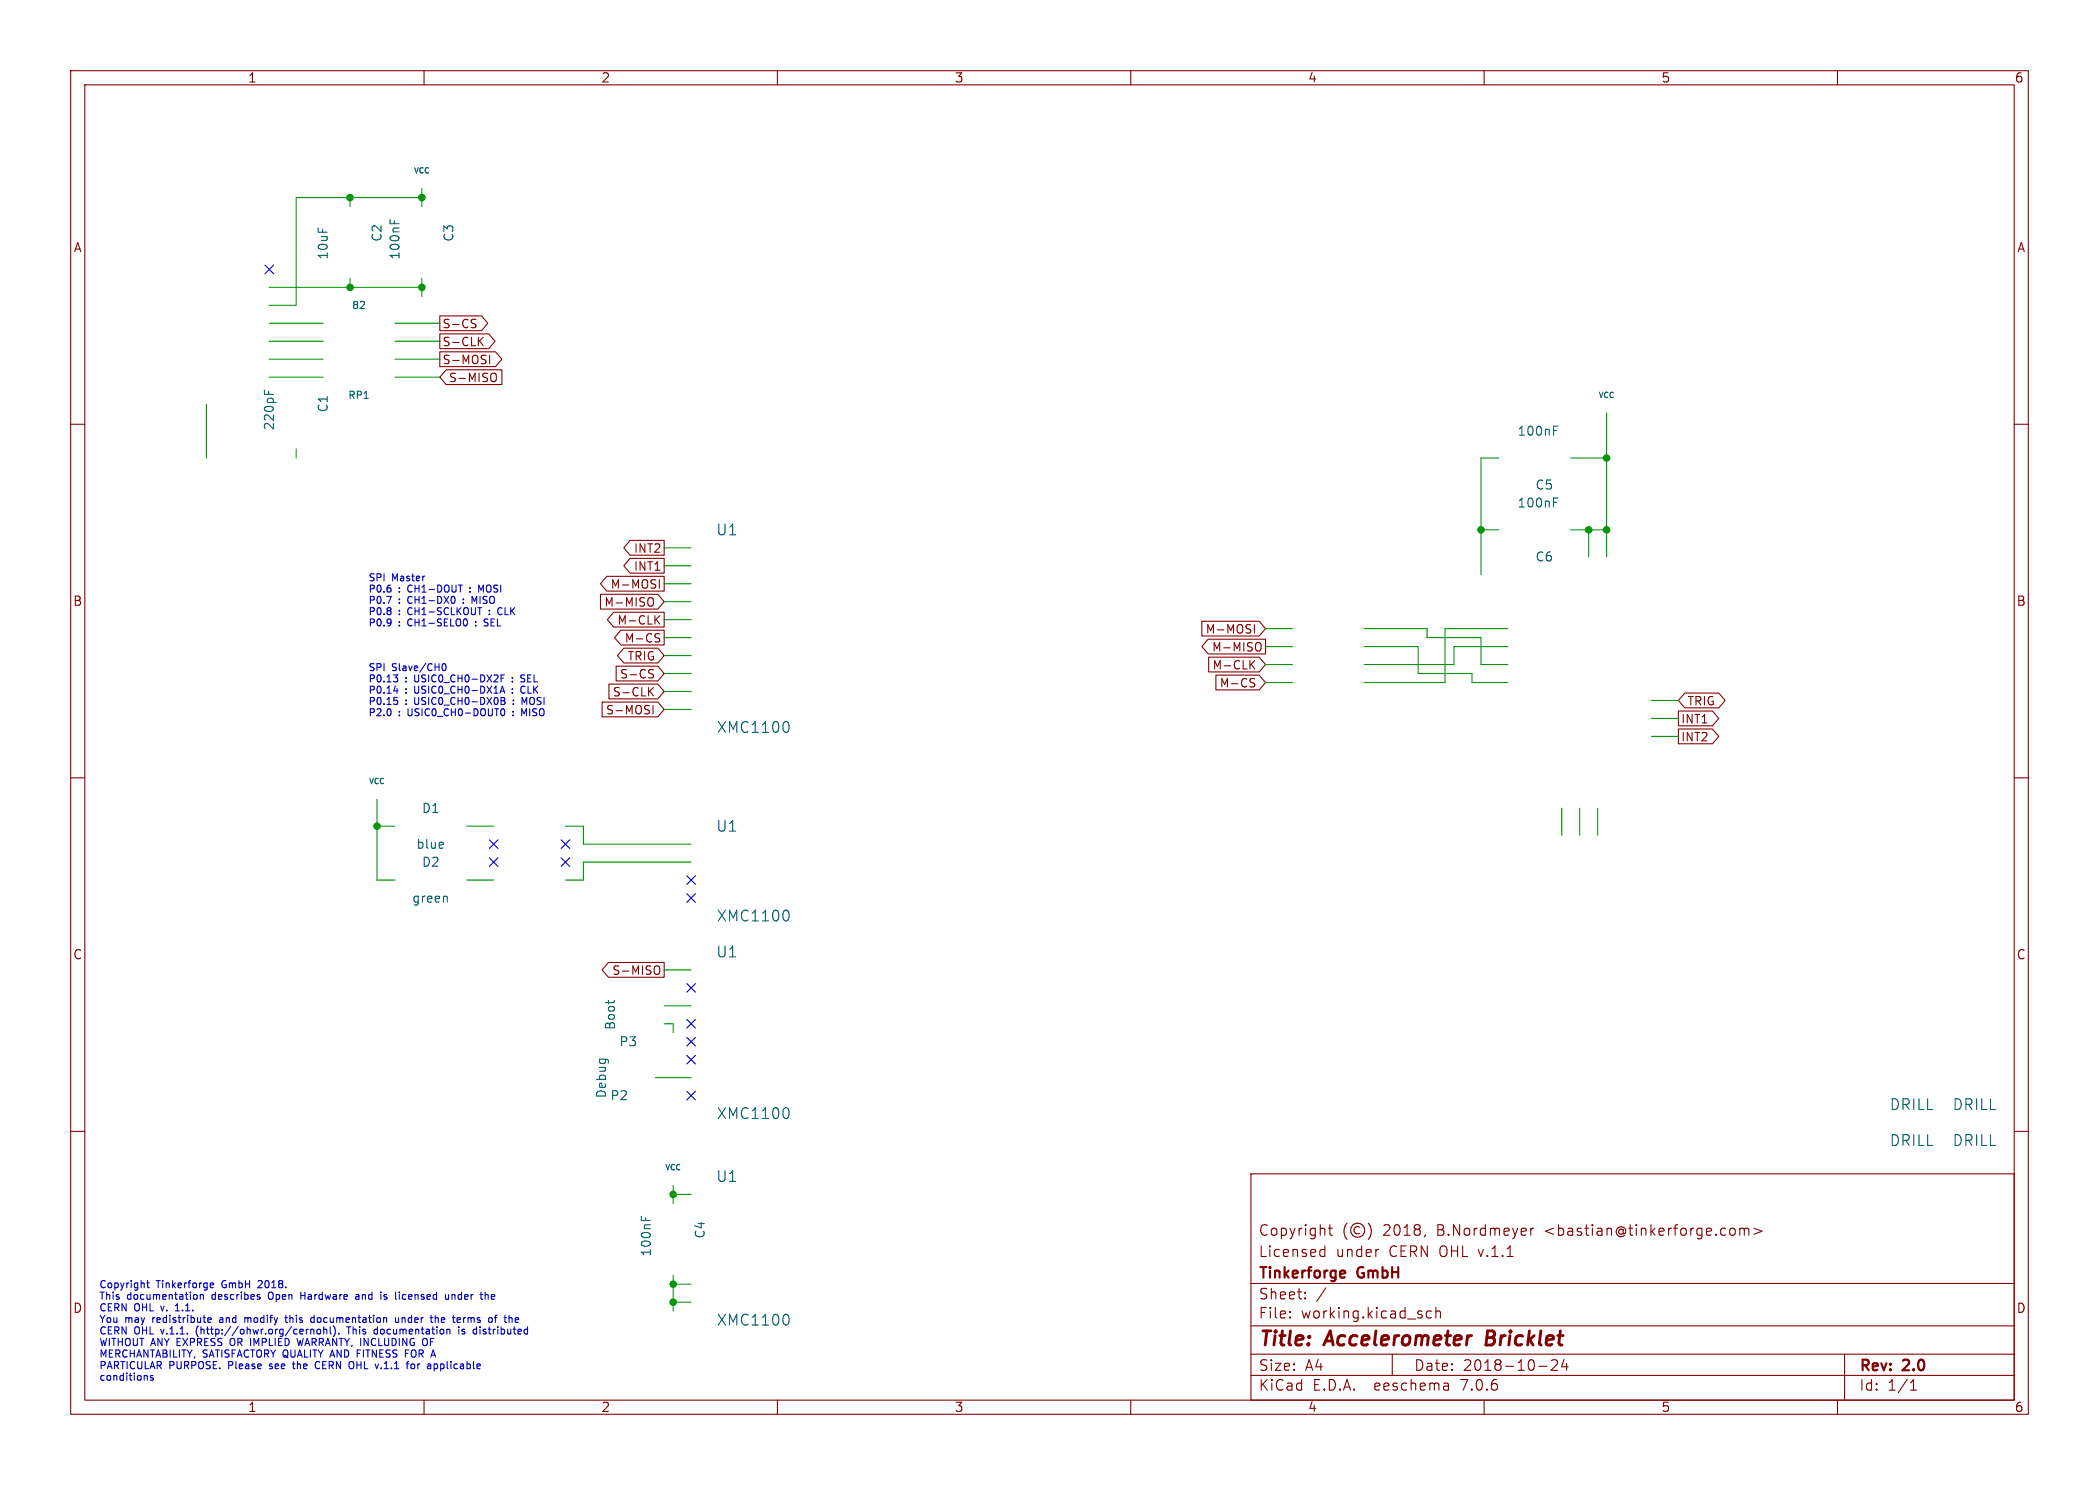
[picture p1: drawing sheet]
<svg xmlns="http://www.w3.org/2000/svg" width="297mm" height="210mm" viewBox="0 0 297 210" stroke-linecap="round" stroke-linejoin="round" font-family="sans-serif">
<g fill="none" stroke="#840000" stroke-width=".15">
<path d="M10 10h277v190h-277zM12 12h273v186h-273zM60 10v2M110 10v2M160 10v2M210 10v2M260 10v2M10 60h2M62.2 47.2h7l.8 1.1-.8 1h-7zM62.2 49.8h7.9l.9 1-.9 1h-7.9zM62.2 44.7h5.9l.9 1-.9 1.1h-5.9zM63.1 52.3h7.9v2.1h-7.9l-.9-1.1z"/>
<path d="M66.9 45.7l.3 .1 .1 .3-.2 .2h-.3M66.9 45.2h.4M67.9 48.2l.5 .7M68.4 47.7l-.7 .7M69.3 50.2v1.2M69.7 52.8a.4 .4 0 0 1 .5 .4v.4a.4 .4 0 0 1-.5 .4M285 60h2M89.2 79h4.8v2.1h-4.8l-.9-1.1zM89.2 76.4h4.8v2.1h-4.8l-.9-1zM85 84h8.1l.9 1.1-.9 1h-8.1zM85.2 99.3h7.9l.9 1-.9 1.1h-7.9zM85.9 81.5h8.1v2.1h-8.1l-.9-1z"/>
<path d="M86.2 96.7h6.9l.9 1.1-.9 1h-6.9zM86.8 86.6h7.2v2.1h-7.2l-.9-1.1zM87.2 94.2h5.9l.9 1.1-.9 1h-5.9zM87.9 89.1h6.1v2.1h-6.1l-.9-1zM88.3 91.7h4.8l.9 1-.9 1.1h-4.8l-.9-1.1zM91.9 84.5a.4 .4 0 0 1 .6 .4v.4a.4 .4 0 0 1-.6 .4M91.9 97.7l.6 .7M92 95.3l.3 .1 .2 .3-.3 .2h-.3M92 94.7h.5M92.4 99.8v1.2M92.5 97.2l-.7 .7M92.8 87.6l.6 .7"/>
<path d="M92.9 90.2l.3 .1 .2 .3-.3 .2h-.3M92.9 89.6l.5 .1M93.3 82v1.2M93.4 87.1l-.7 .6M170.1 87.9h8.1l.9 1-.9 1h-8.1zM171 90.4h8.1v2.1h-8.1l-.9-1.1zM171 92.9h7.2l.9 1.1-.9 1h-7.2zM172 95.5h6.2l.9 1-.9 1.1h-6.2zM177 93.9l.5 .7M177.1 96.5l.3 .1 .1 .3-.2 .2h-.3M177.1 96h.4M177.5 88.3v1.2"/>
<path d="M177.5 93.4l-.6 .7M177.9 90.9a.4 .4 0 0 1 .5 .4v.4a.4 .4 0 0 1-.5 .4M238.4 98h4.8l.9 1.1-.9 1h-4.8l-.9-1zM10 110h2M237.5 100.6h4.8l.9 1-.9 1h-4.8zM237.5 103.1h4.8l.9 1-.9 1.1h-4.8zM285 110h2M86.1 136.1h7.9v2.1h-7.9l-.9-1zM92.8 136.6a.4 .4 0 0 1 .6 .4v.4a.4 .4 0 0 1-.6 .4M10 160h2M285 160h2M177 166h108v32h-108z"/>
<path d="M186.9 177.6l.1 .1 .5-.1M186.9 176.8l.1-.1 .5 .1M187.5 176.2v1.5M188 173.7h.5M188.2 173.2v1.3v.1l.3 .1M190.6 173a1.72 1.72 0 0 0 0 2.3M192.4 173.6a.52 .52 0 0 0-.8 .4 .52 .52 0 0 0 .8 .4M193.6 173a1.72 1.72 0 0 1 0 2.3M195 176.7h.1M201.7 174.6l-.2 .3M216.6 173.7v1M217 173.7l-.3 .1-.1 .2"/>
<path d="M245 173.7a.41 .41 0 0 1 .5 .3v.4a.41 .41 0 0 1-.5 .3M246.2 173.8a.37 .37 0 0 1 .6 .1M246.2 173.7v1M246.8 173.9l.2-.2 .4 .1 .1 .9M246.8 173.9v.8M248.2 173.7l1.1 .4-1.1 .5M60 198v2M110 198v2M160 198v2M177 194.5h108M177 191.5h108M177 187.5h108"/>
<path d="M177 181.5h108M182.5 186.3h.1l-.1 .1M182.5 186.3v.1M182.5 185.5v.1M182.5 185.5h.1l-.1 .1M184.7 183.6v.1M184.7 183.6h-.1l.1 .1M184.7 182.8v.1M184.7 182.8h-.1l.1 .1M187.6 182.1l-1.3 2M197 191.5v3M202.5 185.5l-.4-.1-.3 .3v.4l.2 .2 .1 .1 .4-.1"/>
<path d="M203.2 185.5a.37 .37 0 0 1 .6 .1v.8M203.2 184.9v1.5M204.9 195.7l.1 .9M205 196.5l-.2 .1M205 196h-.2M210 198v2M217.7 193.2h1.2M219.5 192.4l.2-.1 .5 .1a.41 .41 0 0 1 .1 .5l-.8 .9h.9M221.3 192.2l-.3 1.1h.9M221.7 192.8v1M260 198v2M261 191.5v6.5"/>
<path d="M270.3 196.6h.9M270.3 195.5l.4-.4v1.5"/>
<circle cx="192.1" cy="174" r="1"/>
</g>
<path d="M210.5 188.2l-.2 2h.7" fill="none" stroke="#840000" stroke-width=".4"/>
<path d="M190.1 179.7l.2 .1v.2l-.7 .2M190.3 180.6l-.2 .1" fill="none" stroke="#840000" stroke-width=".3"/>
<g fill="none" stroke="#0000c2" stroke-width=".15">
<path d="M54.7 84.3h.7l-.4 1M55.7 97.7h.6M55.8 98.6h.4M56.1 95.8l.2 .2v.2l-.2 .2M56.1 99l.2 .2v.2l-.2 .2M56.2 97.4v.6M56.3 95.4l-.4 .4M62.6 93.9h.2a.53 .53 0 0 1 .3 .4 .53 .53 0 0 1-.3 .5l-.3-.3zM64.2 84.4l.2 .3-.2 .6M65.6 84.7v.1M65.6 85.2v.1M66 87.6l.1 .3-.1 .6"/>
<path d="M66.5 83.6v.1M66.5 83.1v.1M67.1 85l-.3-.7v1M67.3 88.4v.1M67.3 87.9v.1M68.1 83.5l-.4-.8v1M68.5 88.5h.4M68.9 87.5h-.2l-.2 .2 .1 .3h.3M69.2 86.3v.1M69.2 86.8v.1M70.8 85.9a.53 .53 0 0 0-.4 .5 .53 .53 0 0 0 .4 .5M70.8 98l.3-1 .3 1"/>
<path d="M70.8 97.7h.5M70.9 95.9h.3M70.9 98.6l.5 .1v.2l-.2 .2M70.9 99.1h.3M71.2 99.1l.3 .2-.1 .2-.5 .1M71.4 95.4h-.5v1M72.5 96.3v.1M72.5 95.8v.1M72.5 97.4v.1M72.5 97.9v.1M72.6 99.5v.1M72.6 99v.1"/>
<path d="M73.7 96.4h.4M74 97a.53 .53 0 0 0-.3 .5 .53 .53 0 0 0 .3 .5M74.1 95.4h-.2l-.2 .2 .1 .3 .3 .1M74.2 99.3l-.3-.7v1M71 100.3l.1-.1a.53 .53 0 0 1 .3 .5 .53 .53 0 0 1-.3 .5h-.1M72.6 101.1v.1M72.6 100.6v.1M74.2 100.9l-.4-.7v1M20.7 194.5l.1 .2v.5M20.7 181.4h.4M20.9 181.1v.9l.2 .1M21.7 194.6l-.3-.1-.1 .2v.1l.4 .1v.2h-.4"/>
<path d="M24.8 185.4h.6M25 184.5l-.2 .2M27.6 183.1h.2l.1 .2v.4h-.3M27.8 187.9v.7M28.3 183.2l.2-.1h.2l.1 .6M28.3 183.1v.6M29.4 186.7l.5-.1-.1-.2-.2-.1-.2 .2 .1 .5h.3M29.7 181.6l.2-.2h.2l.1 .2v.1l-.5 .1M29.7 182l.2 .1h.3M31.1 186.7v.3M32.6 189.4v.7M34.6 186.3v.7"/>
<path d="M34.9 186.3l-.3 .1M36.6 181.1l-.1 .1M36.7 183.4l.1 .2-.1 .1M36.7 183.1h.1M37.1 181.5l-.6 .6h.6M38 182.9v.7M38.1 193.5l.1 .1M38.2 192.9v.3M40.3 186.3h.4M40.4 186v.9l.3 .1M41.4 192.9h.3M41.5 192.5v.9l.2 .2"/>
<path d="M42 189.3l.3 1 .2-.7 .2 .7M42.6 182.7v1M42.6 183.2h.5M44 186.8l.2 .2h.3M44 188v.7M44 188.1l.1-.1h.3v.7M44.5 186.4l-.3-.1-.2 .2M44.5 186v1M44.8 192.6a.5 .5 0 0 0-.2 .6 .5 .5 0 0 0 .6 .3M44.9 188h.3l.2 .2v.3l-.2 .2-.3-.1-.1-.1zM45.8 188.1l.2-.1h.2v.7M45.8 187.6v1.1"/>
<path d="M46.7 187.6v.9l.2 .2M47.2 187.5a1.19 1.19 0 0 1 0 1.5M47.9 188.6v.1M49.3 187.6v1.1M49.9 192.6a.72 .72 0 0 1 0 .9M50.4 183.1h.3l.1 .6M50.5 191.4h.4M50.8 183.3l-.3 .1-.2 .1 .2 .2h.3M53 188.6l.1 .1 .3-.1M53.4 188h-.3l-.1 .1M53.4 187.6v1.1M54.3 183.7h.4"/>
<path d="M54.7 183.1h-.2l-.2 .1 .1 .2 .3 .1M56 186.3v.7h.3l.1-.1M56.4 186.3v.7M56.5 182.7v.1M56.9 186.3v.7M57 183.1l-.1 .2 .1 .4M57 186.3l-.1 .1M57.4 191.4h.3M58.2 192.9h.3l.2 .2v.3l-.2 .2-.3-.1-.1-.1zM60.3 189.3a.72 .72 0 0 1 0 .9M61.4 192.9h.3l.2 .2-.1 .4h-.4M61.6 186.4l.1-.1 .3 .1v.6"/>
<path d="M61.6 186v1M63 183.1l.1 .6h.2h.2M63.5 183.1v.6M63.5 188l.2 .1v.6M64 183.1v.6M64.3 183.1h-.2l-.1 .1M64.9 187.6v.1M64.9 188v.7M65 186.3l.2 .3-.5 .1M65.1 187h-.1M65.4 188.6h.3M65.6 186.3v.7"/>
<path d="M65.6 186.4v.1M65.7 188h-.2l-.1 .1v.2l.3 .1M67.9 187.6v.1M67.9 188v.7M68.8 183.1l.3 .1v.5M69.6 183.1v.6M70 186.3h.3M70 183.3l-.5 .1M70.3 186l-.2 .1v.9M72.9 187h.4M72.9 186.4l.3-.1 .2 .3-.5 .1"/>
</g>
<g fill="none" stroke="#009600" stroke-width=".15">
<path d="M49.5 27.9v1.3M49.5 39.4v1.2M59.7 27.9h-17.8v15.3h-3.8M59.7 26.7v2.5M59.7 39.4v2.5M29.2 57.2v7.6M38.1 40.6h21.6M38.1 45.7h7.6M38.1 48.3h7.6M38.1 50.8h7.6M38.1 53.3h7.6M55.9 45.7h6.3"/>
<path d="M55.9 48.3h6.3M55.9 50.8h6.3M55.9 53.3h6.3M227.3 58.4v20.3M41.9 63.5v1.3M94 77.5h3.8M209.5 74.9h2.6M212.1 64.8h-2.6v16.5M222.2 64.8h5.1M222.2 74.9h5.1M224.8 74.9v3.8M94 90.2h3.8"/>
<path d="M94 95.3h3.8M94 85.1h3.8M94 87.6h3.8M94 82.6h3.8M94 80h3.8M94 92.7h3.8M94 97.8h3.8M179.1 91.4h3.8M179.1 88.9h3.8M179.1 96.5h3.8M179.1 94h3.8M193 91.4h7.7v3.9h7.6v1.2h5.1"/>
<path d="M193 88.9h8.9v1.3h7.6v3.8h3.9M213.4 91.4h-7.7v2.6h-12.7M213.4 88.9h-8.9v7.6h-11.5M233.7 99.1h3.8M53.3 116.8h2.6M53.3 113v11.5h2.6M66 116.8h3.8M80 116.8h2.5v2.6h15.3M94 100.3h3.8M221 114.3v3.8M223.5 114.3v3.8M226.1 114.3v3.8"/>
<path d="M233.7 104.1h3.8M233.7 101.6h3.8M66 124.5h3.8M94 137.2h3.8M97.8 121.9h-15.3v2.6h-2.5M92.7 152.4h5.1M94 144.8h1.2v1.3M94 142.2h3.8M95.2 167.6v2.6M95.2 168.9h2.6M95.2 180.3v5.1M95.2 184.2h2.6"/>
<path d="M95.2 181.6h2.6"/>
</g>
<g fill="none" stroke="#000084" stroke-width=".15">
<path d="M37.5 37.5l1.2 1.2M38.7 37.5l-1.2 1.2M69.2 118.8l1.3 1.2M70.5 118.8l-1.3 1.2M79.4 118.8l1.2 1.2M80.6 118.8l-1.2 1.2M69.2 121.3l1.3 1.2M70.5 121.3l-1.3 1.2M79.4 121.3l1.2 1.2M80.6 121.3l-1.2 1.2M97.2 139.1l1.2 1.2M97.2 126.4l1.2 1.2"/>
<path d="M97.2 123.9l1.2 1.2M98.4 139.1l-1.2 1.2M98.4 126.4l-1.2 1.2M98.4 123.9l-1.2 1.2M97.2 154.3l1.2 1.2M97.2 149.3l1.2 1.2M97.2 146.7l1.2 1.2M97.2 144.2l1.2 1.2M98.4 154.3l-1.2 1.2M98.4 149.3l-1.2 1.2M98.4 146.7l-1.2 1.2M98.4 144.2l-1.2 1.2"/>
</g>
<g fill="none" stroke="#006464" stroke-width=".15">
<path d="M55.2 31v.6M55.8 31.2v.4M37.4 55.2v.6M38 55.3v.5M219.8 60.9h.4M219.8 60.3h.6M219.8 71h.4M219.8 70.4h.6M62.7 119.2v.2l-.6 .1M111.4 102.1a1.14 1.14 0 0 1 0 1.4M63.2 126.8l.1 .8M111.4 128.8a1.14 1.14 0 0 1 0 1.4"/>
<path d="M86.1 141.5v.5M86.9 141.5v.1M111.4 156.7a1.14 1.14 0 0 1 0 1.4M90.7 172v.6M91.4 172.2v.4M111.4 185.9a1.14 1.14 0 0 1 0 1.4"/>
</g>
<g fill="#009600" stroke="#009600" stroke-width=".15">
<circle cx="95.2" cy="184.2" r=".46"/>
<circle cx="95.2" cy="168.9" r=".46"/>
<circle cx="95.2" cy="181.6" r=".46"/>
<circle cx="49.5" cy="27.9" r=".46"/>
<circle cx="49.5" cy="40.6" r=".46"/>
<circle cx="59.7" cy="40.6" r=".46"/>
<circle cx="59.7" cy="27.9" r=".46"/>
<circle cx="209.5" cy="74.9" r=".46"/>
<circle cx="227.3" cy="64.8" r=".46"/>
<circle cx="227.3" cy="74.9" r=".46"/>
<circle cx="224.8" cy="74.9" r=".46"/>
<circle cx="53.3" cy="116.8" r=".46"/>
</g>
<g font-size="2.8" fill="#840000">
<text x="178" y="190.9">Title:</text>
<text x="187.7" y="190.9">Accelerometer</text>
<text x="211.1" y="190.9">Bricklet</text>
</g>
<g font-size="2.1" fill="#006464">
<text x="101.3" y="75.9">U1</text>
<text x="101.3" y="103.9">XMC1100</text>
<text x="101.3" y="117.8">U1</text>
<text x="101.3" y="130.5">XMC1100</text>
<text x="101.3" y="135.6">U1</text>
<text x="101.3" y="158.5">XMC1100</text>
<text x="267.3" y="157.2">DRILL</text>
<text x="276.2" y="157.2">DRILL</text>
<text x="101.3" y="167.4">U1</text>
<text x="267.3" y="162.3">DRILL</text>
<text x="276.2" y="162.3">DRILL</text>
<text x="101.3" y="187.7">XMC1100</text>
</g>
<g font-size="2.1" fill="#840000">
<text x="178" y="178">Licensed</text>
<text x="178" y="175">Copyright</text>
<text x="189" y="178">under</text>
<text x="195.7" y="175">2018,</text>
<text x="196.6" y="178">CERN OHL v.1.1</text>
<text x="203.5" y="175">B.Nordmeyer</text>
<text x="218.8" y="175">&lt;bastian@tinkerforge.com&gt;</text>
<text x="178" y="184">Sheet:</text>
<text x="178" y="181.2">Tinkerforge</text>
<text x="192.2" y="181.2">GmbH</text>
<text x="178" y="186.7">File:</text>
<text x="184.1" y="186.7">working.kicad_sch</text>
<text x="178" y="196.9">KiCad</text>
<text x="178" y="194.1">Size:</text>
<text x="184.7" y="194.1">A4</text>
<text x="185.7" y="196.9">E.D.A.</text>
<text x="194.6" y="196.9">eeschema</text>
<text x="200" y="194.1">Date:</text>
<text x="207" y="196.9">7.0.6</text>
<text x="207" y="194.1">2018-10-24</text>
<text x="263" y="194.3">Rev:</text>
<text x="263" y="196.9">Id:</text>
<text x="267.1" y="196.9">1/1</text>
<text x="269.4" y="194.3">2.0</text>
</g>
<g font-size="1.8" fill="#840000">
<text x="35" y="11.9">1</text>
<text x="85" y="11.9">2</text>
<text x="135" y="11.9">3</text>
<text x="185" y="11.9">4</text>
<text x="235" y="11.9">5</text>
<text x="285" y="11.9">6</text>
<text x="10.3" y="35.9">A</text>
<text x="285.3" y="35.9">A</text>
<text x="10.3" y="85.9">B</text>
<text x="285.3" y="85.9">B</text>
<text x="10.3" y="135.9">C</text>
<text x="285.3" y="135.9">C</text>
<text x="10.3" y="185.9">D</text>
<text x="285.3" y="185.9">D</text>
<text x="35" y="199.9">1</text>
<text x="85" y="199.9">2</text>
<text x="135" y="199.9">3</text>
<text x="185" y="199.9">4</text>
<text x="235" y="199.9">5</text>
<text x="285" y="199.9">6</text>
</g>
<g font-size="1.8" fill="#006464">
<text x="54.2" y="34.3" transform="rotate(-90 54.2 34.3)">C2</text>
<text x="64.4" y="34.3" transform="rotate(-90 64.4 34.3)">C3</text>
<text x="46.6" y="36.8" transform="rotate(-90 46.6 36.8)">10uF</text>
<text x="56.7" y="36.8" transform="rotate(-90 56.7 36.8)">100nF</text>
<text x="46.6" y="58.4" transform="rotate(-90 46.6 58.4)">C1</text>
<text x="39" y="61" transform="rotate(-90 39 61)">220pF</text>
<text x="214.6" y="61.8">100nF</text>
<text x="214.6" y="72">100nF</text>
<text x="217.2" y="69.4">C5</text>
<text x="217.2" y="79.6">C6</text>
<text x="59.6" y="115.2">D1</text>
<text x="58.8" y="120.2">blue</text>
<text x="59.6" y="122.8">D2</text>
<text x="58.2" y="127.9">green</text>
<text x="87.2" y="145.8" transform="rotate(-90 87.2 145.8)">Boot</text>
<text x="87.6" y="148.2">P3</text>
<text x="86" y="155.4" transform="rotate(-90 86 155.4)">Debug</text>
<text x="86.3" y="155.8">P2</text>
<text x="92.3" y="177.8" transform="rotate(-90 92.3 177.8)">100nF</text>
<text x="99.9" y="175.3" transform="rotate(-90 99.9 175.3)">C4</text>
</g>
<g font-size="1.7" fill="#840000">
<text x="62.5" y="46.6">S-CS</text>
<text x="62.5" y="49.2">S-CLK</text>
<text x="62.5" y="51.7">S-MOSI</text>
<text x="63.4" y="54.3">S-MISO</text>
<text x="86.3" y="83.5">M-MOSI</text>
<text x="89.6" y="80.9">INT1</text>
<text x="89.6" y="78.4">INT2</text>
<text x="85.4" y="86">M-MISO</text>
<text x="87.3" y="88.5">M-CLK</text>
<text x="170.5" y="89.8">M-MOSI</text>
<text x="88.3" y="91.1">M-CS</text>
<text x="88.7" y="93.6">TRIG</text>
<text x="171.4" y="92.4">M-MISO</text>
<text x="171.5" y="94.9">M-CLK</text>
<text x="85.6" y="101.2">S-MOSI</text>
<text x="86.6" y="98.7">S-CLK</text>
<text x="87.6" y="96.2">S-CS</text>
<text x="172.5" y="97.4">M-CS</text>
<text x="238.7" y="100">TRIG</text>
<text x="237.8" y="102.5">INT1</text>
<text x="237.8" y="105.1">INT2</text>
<text x="86.5" y="138.1">S-MISO</text>
</g>
<g font-size="1.4" fill="#006464">
<text x="49.7" y="43.9">82</text>
<text x="49.2" y="56.6">RP1</text>
</g>
<g font-size="1.4" fill="#0000c2">
<text x="52.1" y="82.3">SPI</text>
<text x="52.1" y="83.9">P0.6</text>
<text x="55.5" y="82.3">Master</text>
<text x="56.4" y="83.9">:</text>
<text x="57.9" y="83.9">CH1-DOUT</text>
<text x="68.4" y="83.9">MOSI</text>
<text x="52.1" y="85.5">P0.7</text>
<text x="52.1" y="87.1">P0.8</text>
<text x="52.1" y="88.7">P0.9</text>
<text x="56.4" y="85.5">:</text>
<text x="56.4" y="87.1">:</text>
<text x="56.4" y="88.7">:</text>
<text x="57.9" y="85.5">CH1-DX0</text>
<text x="57.9" y="87.1">CH1-SCLKOUT</text>
<text x="57.9" y="88.7">CH1-SELO0</text>
<text x="67.5" y="85.5">MISO</text>
<text x="69.2" y="88.7">SEL</text>
<text x="71.2" y="87.1">CLK</text>
<text x="52.1" y="95">SPI</text>
<text x="55.5" y="95">Slave/CH0</text>
<text x="52.1" y="96.6">P0.13</text>
<text x="52.1" y="98.2">P0.14</text>
<text x="52.1" y="99.8">P0.15</text>
<text x="52.1" y="101.4">P2.0</text>
<text x="56.4" y="101.4">:</text>
<text x="57.4" y="96.6">:</text>
<text x="57.4" y="98.2">:</text>
<text x="57.4" y="99.8">:</text>
<text x="57.9" y="101.4">USIC0_CH0-DOUT0</text>
<text x="58.9" y="96.6">USIC0_CH0-DX2F</text>
<text x="58.9" y="98.2">USIC0_CH0-DX1A</text>
<text x="58.9" y="99.8">USIC0_CH0-DX0B</text>
<text x="74.4" y="96.6">SEL</text>
<text x="74.4" y="98.2">CLK</text>
<text x="74.5" y="101.4">MISO</text>
<text x="74.6" y="99.8">MOSI</text>
<text x="14" y="182.2">Copyright</text>
<text x="14" y="183.9">This</text>
<text x="14" y="185.5">CERN</text>
<text x="18" y="183.9">documentation</text>
<text x="19" y="185.5">OHL</text>
<text x="22.2" y="182.2">Tinkerforge</text>
<text x="23" y="185.5">v.</text>
<text x="25.3" y="185.5">1.1.</text>
<text x="30.2" y="183.9">describes</text>
<text x="31.6" y="182.2">GmbH</text>
<text x="37" y="182.2">2018.</text>
<text x="38.4" y="183.9">Open</text>
<text x="43.2" y="183.9">Hardware</text>
<text x="51.3" y="183.9">and</text>
<text x="55.1" y="183.9">is</text>
<text x="57.4" y="183.9">licensed</text>
<text x="64.7" y="183.9">under</text>
<text x="70" y="183.9">the</text>
<text x="14" y="187.2">You</text>
<text x="14" y="188.8">CERN</text>
<text x="14" y="190.4">WITHOUT ANY EXPRESS</text>
<text x="17.7" y="187.2">may</text>
<text x="19" y="188.8">OHL</text>
<text x="21.8" y="187.2">redistribute</text>
<text x="23" y="188.8">v.1.1.</text>
<text x="28.2" y="188.8">(http://ohwr.org/cernohl).</text>
<text x="31.5" y="187.2">and</text>
<text x="33" y="190.4">OR IMPLIED</text>
<text x="35.3" y="187.2">modify</text>
<text x="41.4" y="187.2">this</text>
<text x="43.1" y="190.4">WARRANTY, INCLUDING</text>
<text x="45.2" y="187.2">documentation</text>
<text x="49.9" y="188.8">This</text>
<text x="53.9" y="188.8">documentation</text>
<text x="57.4" y="187.2">under</text>
<text x="61.3" y="190.4">OF</text>
<text x="62.7" y="187.2">the</text>
<text x="66.1" y="187.2">terms</text>
<text x="66.1" y="188.8">is</text>
<text x="68.4" y="188.8">distributed</text>
<text x="71.4" y="187.2">of</text>
<text x="14" y="192.1">MERCHANTABILITY,</text>
<text x="14" y="193.7">PARTICULAR</text>
<text x="14" y="195.3">conditions</text>
<text x="23.9" y="193.7">PURPOSE.</text>
<text x="28.7" y="192.1">SATISFACTORY QUALITY AND</text>
<text x="32.5" y="193.7">Please</text>
<text x="38.6" y="193.7">see</text>
<text x="42.2" y="193.7">the</text>
<text x="45.6" y="193.7">CERN</text>
<text x="50.6" y="193.7">OHL</text>
<text x="51.2" y="192.1">FITNESS</text>
<text x="54.6" y="193.7">v.1.1</text>
<text x="58.3" y="192.1">FOR</text>
<text x="59.3" y="193.7">for</text>
<text x="62.5" y="193.7">applicable</text>
</g>
<g font-size="1.1" fill="#006464">
<text x="58.4" y="24.7">VCC</text>
<text x="226.1" y="56.5">VCC</text>
<text x="52.1" y="111.1">VCC</text>
<text x="94" y="165.7">VCC</text>
</g>
</svg>
